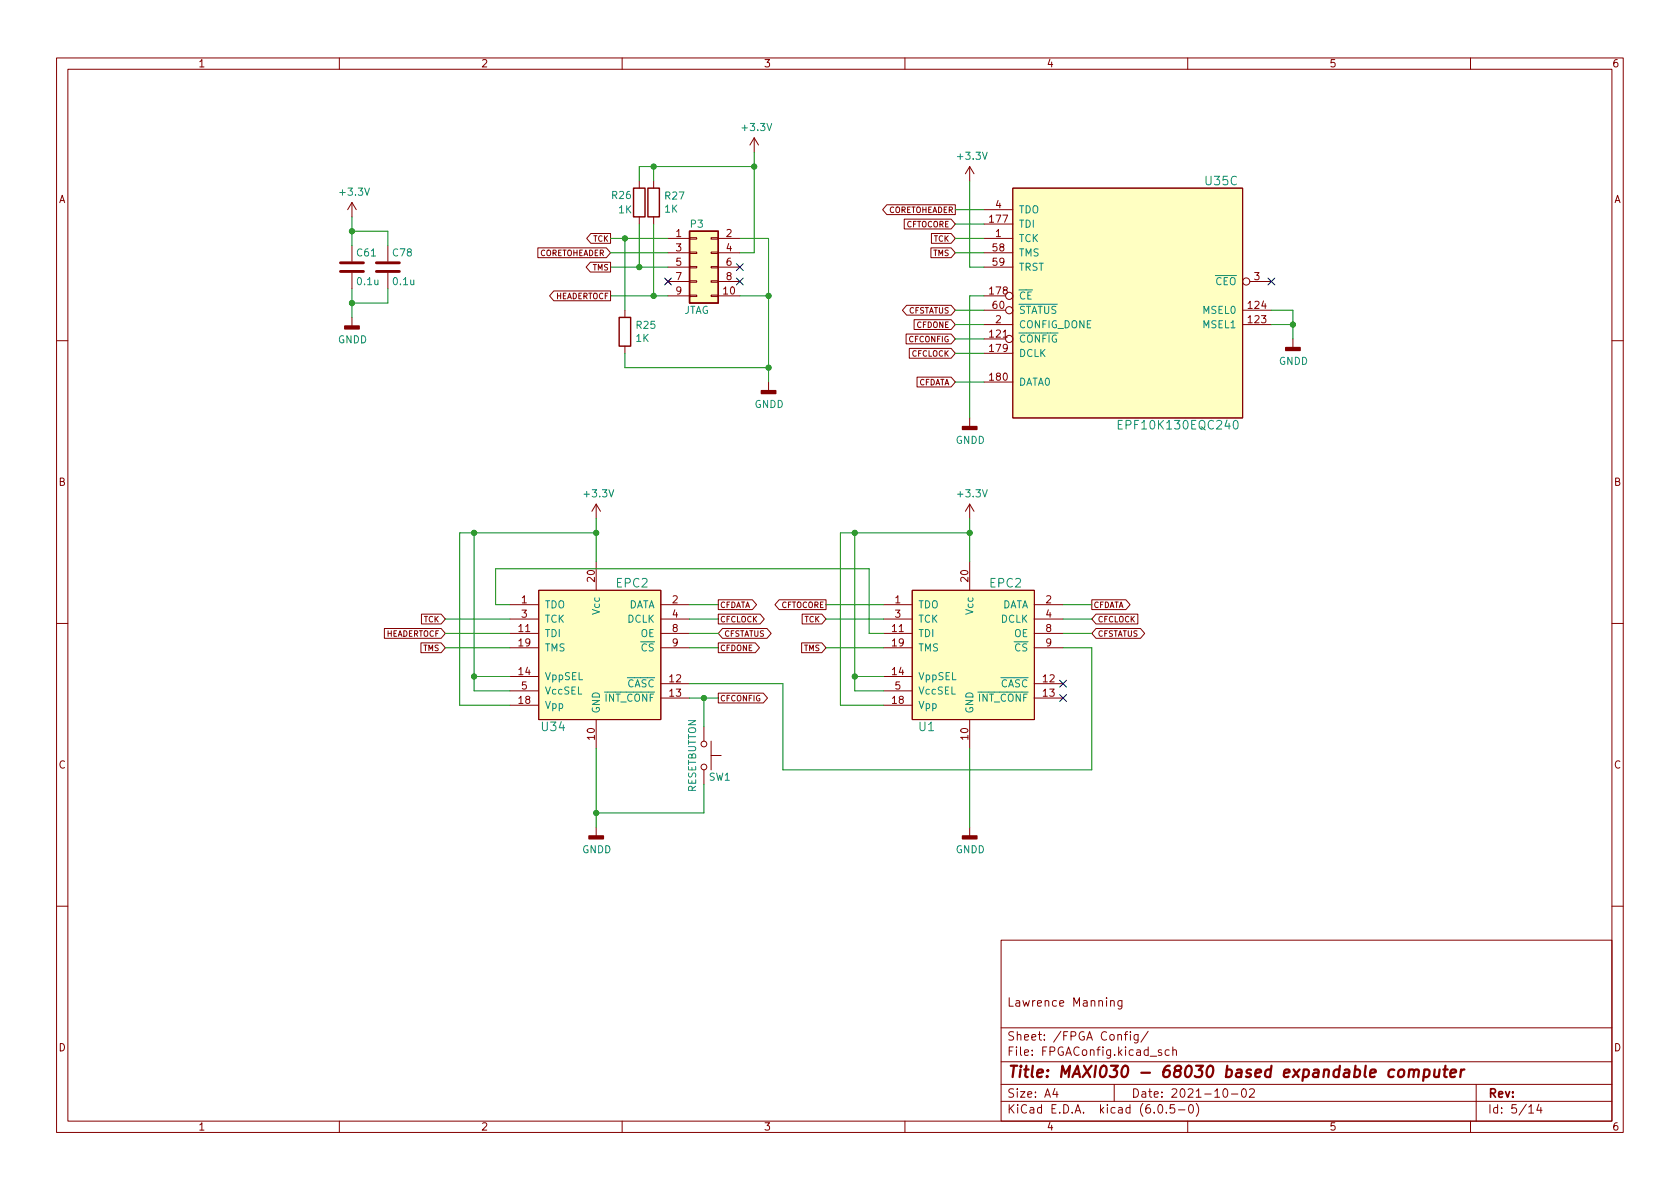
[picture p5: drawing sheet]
<svg xmlns="http://www.w3.org/2000/svg" width="297mm" height="210mm" viewBox="0 0 297 210" stroke-linecap="round" stroke-linejoin="round" font-family="sans-serif">
<g fill="none" stroke="#840000" stroke-width=".18">
<path d="M10 10.2h277v190.1h-277zM12 12.2h273v186.1h-273zM60 10.2v2M110 10.2v2M160 10.2v2M210 10.2v2M260 10.2v2M62.2 35.8l-.7 1.3M62.2 35.8v2.5M62.2 35.8l.8 1.3M113 32v1.3M113 38.3v1.3"/>
<path d="M115.6 32v1.3M115.6 38.3v1.3M133.3 24.4l-.7 1.2M133.3 24.4v2.5M133.3 24.4l.8 1.2M156.8 36.2h12.1v1.7h-12.1l-.7-.8zM159.9 38.8h8.3l.7 .8-.7 .9h-8.3zM171.4 29.5v2.5M171.4 29.5l-.7 1.2M171.4 29.5l.8 1.2M174 39.6h5.1M174 37.1h5.1"/>
<path d="M179.1 33.3h40.6v40.6h-40.6zM62.2 43.4v2.8M62.2 48.3v2.7M62.2 56.1v1.6M68.6 43.4v2.8M68.6 48.3v2.7M95.1 43.8h12.1l.7 .9-.7 .9h-12.1zM97.9 51.5h10v1.7h-10l-.7-.9zM104.4 46.4h3.5v1.7h-3.5l-.8-.9zM104.5 41.3h3.4v1.7h-3.4l-.8-.8zM110.5 54.9v1.2M118.1 42.2h3.8"/>
<path d="M118.1 52.3h3.8M118.1 44.7h3.8M118.1 47.2h3.8M118.1 49.8h3.8M121.9 52.2h1.3v.2h-1.3zM121.9 49.7h1.3v.2h-1.3zM121.9 47.1h1.3v.3h-1.3zM121.9 44.6h1.3v.2h-1.3zM121.9 42h1.3v.3h-1.3zM125.7 52.2h1.3v.2h-1.3zM125.7 49.7h1.3v.2h-1.3zM125.7 47.1h1.3v.3h-1.3z"/>
<path d="M125.7 44.6h1.3v.2h-1.3zM125.7 42h1.3v.3h-1.3zM127 42.2h3.8M127 52.3h3.8M127 44.7h3.8M127 47.2h3.8M127 49.8h3.8M160.2 59.1h8l.7 .8-.7 .9h-8zM160.3 54h7.9l.7 .9-.7 .8h-7.9l-.7-.8zM161.6 56.5h6.6l.7 .9-.7 .9h-6.6zM164.6 43.8h3.6l.7 .9-.7 .9h-3.6zM164.7 41.3h3.5l.7 .9-.7 .8h-3.5z"/>
<path d="M174 42.2h5.1M174 52.3h3.8M174 44.7h5.1M174 47.2h5.1M174 59.9h3.8M174 57.4h5.1M174 54.9h3.8M219.7 57.4h5.1M219.7 54.9h5.1M221 49.8h3.8M228.6 59.9v1.6M10 60.2h2"/>
<path d="M110.5 61.2v1.3M135.9 67.6v1.5M160.8 61.6h7.4l.7 .9-.7 .8h-7.4zM162.1 66.7h6.1l.7 .9-.7 .8h-6.1zM171.4 73.9v1.5M174 62.5h5.1M174 67.6h5.1M285 60.2h2M105.4 89.1v2.6M105.4 99.3v5.1M105.4 89.1l-.8 1.3M105.4 89.1l.8 1.3"/>
<path d="M171.4 89.1v2.6M171.4 99.3v5.1M171.4 89.1l-.7 1.3M171.4 89.1l.8 1.3M10 110.2h2M68 111.1h10l.7 .9-.7 .9h-10zM74.4 113.7h3.6l.7 .8-.7 .9h-3.6zM74.5 108.6h3.5l.7 .9-.7 .8h-3.5zM90.2 106.9h5M90.2 112h5M90.2 119.6h5M90.2 114.5h5"/>
<path d="M90.2 109.5h5M95.2 104.4h21.6v22.8h-21.6zM116.8 106.9h5.1M116.8 112h5.1M116.8 114.5h5.1M116.8 109.5h5.1M127 106.1h6l.8 .8-.8 .9h-6zM127 108.6h7.4l.7 .9-.7 .8h-7.4zM127 113.7h6.5l.8 .8-.8 .9h-6.5zM127.7 111.1h7.9l.8 .9-.8 .9h-7.9l-.7-.9zM137.8 106.1h8.2v1.7h-8.2l-.8-.9zM141.7 113.7h3.6l.7 .8-.7 .9h-3.6z"/>
<path d="M141.8 108.6h3.5l.7 .9-.7 .8h-3.5zM156.2 106.9h5.1M156.2 112h5.1M156.2 119.6h5.1M156.2 114.5h5.1M156.2 109.5h5.1M161.3 104.4h21.6v22.8h-21.6zM182.9 106.9h5.1M182.9 112h5.1M182.9 114.5h5.1M182.9 109.5h5.1M193 106.1h6.1l.7 .8-.7 .9h-6.1z"/>
<path d="M193.8 111.1h7.8l.8 .9-.8 .9h-7.8l-.8-.9zM193.8 108.6h7.4v1.7h-7.4l-.8-.8zM285 110.2h2M90.2 124.7h5M90.2 122.2h5M105.4 127.2v5.1M116.8 120.9h5.1M116.8 123.4h5.1M124.5 128.5v2.6M124.5 136.1v2.6M125.7 133.6h1.8M125.7 131.1v5"/>
<path d="M127 122.6h8l.7 .8-.7 .9h-8zM156.2 124.7h5.1M156.2 122.2h5.1M171.4 127.2v5.1M182.9 120.9h5.1M182.9 123.4h5.1M105.4 146.3v1.5M171.4 146.3v1.5M10 160.2h2M177 166.3h108v32h-108zM196.4 177.1l.2-.2 .3 .1 .1 .9M196.4 176.9v1"/>
<path d="M198.4 176.9v1.2l-.3 .3h-.4M198.4 177l-.5-.1-.3 .3v.4l.2 .3h.6M285 160.2h2M60 198.3v2M110 198.3v2M160 198.3v2M177 194.8h108M177 191.8h108M177 187.8h108M177 181.8h108M186.5 192.5l-.4 1h1M186.9 193v1"/>
<path d="M197 191.8v3M198.8 182.9h.6M199.4 182.4l-.4 .2v1.3M199.9 182.4v.2M199.9 182.9v1M201.2 182.9v1.2l-.3 .3h-.3M201.2 183l-.4-.1-.3 .3v.4l.1 .3h.6M203 182.4l-1.3 1.9M204.9 195.4l.2-.1a.81 .81 0 0 1 .6 .7 .81 .81 0 0 1-.3 .8h-.2a.81 .81 0 0 1-.6-.6 .81 .81 0 0 1 .3-.8zM205.4 185.7l-.4-.1-.2 .2 .1 .3 .5 .1v.4h-.6M206.2 196.7v.1M206.7 185.7l-.4-.1-.3 .3v.4l.1 .3h.6"/>
<path d="M207.4 185.8l.2-.2 .3 .1 .1 .9M207.4 185.1v1.5M207.6 195.3h-.7v.7l.2-.1 .5 .1 .1 .2-.1 .5-.2 .1-.5-.1M208.4 196.3h1.1M210 198.3v2M210.4 195.4l.1-.1a.81 .81 0 0 1 .6 .7 .81 .81 0 0 1-.3 .8h-.2a.81 .81 0 0 1-.5-.6 .81 .81 0 0 1 .3-.8zM211.5 195.1a1.72 1.72 0 0 1 0 2.3M216.4 192.6l.2-.1a.81 .81 0 0 1 .6 .7 .81 .81 0 0 1-.3 .8h-.2a.81 .81 0 0 1-.6-.6 .81 .81 0 0 1 .3-.8zM217.7 193.5h1.2M219.7 192.6l.2-.1a.81 .81 0 0 1 .5 .7 .81 .81 0 0 1-.3 .8h-.1a.81 .81 0 0 1-.6-.6 .81 .81 0 0 1 .3-.8zM220.9 192.7l.6-.2 .2 .2 .1 .3-.9 1h.9M260 198.3v2"/>
<path d="M261 191.8v6.5M270.3 195.8l.4-.5v1.5M270.3 196.8h.9M272.1 195.3l-.4 1h.9M272.4 195.8v1"/>
<circle cx="178.4" cy="54.9" r=".63"/>
<circle cx="178.4" cy="59.9" r=".63"/>
<circle cx="178.4" cy="52.3" r=".63"/>
<circle cx="220.3" cy="49.8" r=".63"/>
<circle cx="124.5" cy="135.6" r=".51"/>
<circle cx="124.5" cy="131.6" r=".51"/>
</g>
<g fill="none" stroke="#840000" stroke-width=".4">
<path d="M247.4 189.3a.52 .52 0 0 1 .5-.2 .52 .52 0 0 1 .4 .4l-.1 .6a.55 .55 0 0 1-.5 .4 .55 .55 0 0 1-.5-.4zM249.2 189.3a.49 .49 0 0 1 .8 .1l-.1 1.1M249.2 189.1l-.2 1.4M250 189.4a.5 .5 0 0 1 .8-.2v1.3M251.9 189.2l.2-.1 .5 .1 .2 .3-.1 .6a.66 .66 0 0 1-1 .3M251.9 189.1l-.3 2M253.7 189.1l-.1 1.3a.57 .57 0 0 0 .8-.1M254.5 189.1l-.1 1.4M255.2 189.1h.8M255.6 188.5l-.2 1.7v.2l.4 .1M256.5 189.8l.9-.2v-.4l-.6-.1-.3 .3v1l.2 .1 .5-.1M258.3 189.1l-.1 1.4"/>
<path d="M258.9 189.1l-.4 .1-.2 .3"/>
</g>
<path d="M112 33.3h2v5h-2zM114.6 33.3h2v5h-2zM109.5 56.1h2v5.1h-2zM121.9 40.9h5.1v12.7h-5.1z" fill="none" stroke="#840000" stroke-width=".25"/>
<g fill="#ffffc2" stroke="#ffffc2" stroke-width=".18">
<path d="M121.9 40.9h5.1v12.7h-5.1z"/>
<path d="M161.3 104.4h21.6v22.8h-21.6z"/>
<path d="M95.2 104.4h21.6v22.8h-21.6z"/>
<path d="M179.1 33.3h40.6v40.6h-40.6z"/>
</g>
<g fill="#840000" stroke="#840000" stroke-width=".25">
<path d="M104.1 147.8h2.6v.5h-2.6z"/>
<path d="M170.2 147.8h2.5v.5h-2.5z"/>
<path d="M61 57.7h2.5v.5h-2.5z"/>
<path d="M170.2 75.4h2.5v.5h-2.5z"/>
<path d="M134.6 69.1h2.6v.5h-2.6z"/>
<path d="M227.3 61.5h2.6v.5h-2.6z"/>
</g>
<path d="M60.2 48h4.1M60.2 46.5h4.1M66.5 48h4.1M66.5 46.5h4.1" fill="none" stroke="#840000" stroke-width=".51"/>
<path d="M197.7 75.1h.5M198.4 74.3h-.7v1.6h.7M218.2 74.5l.2-.2a.83 .83 0 0 1 .6 .7 .83 .83 0 0 1-.3 .8l-.2 .1a.82 .82 0 0 1-.3-1.4z" fill="none" stroke="#008484" stroke-width=".18"/>
<g fill="none" stroke="#008400" stroke-width=".18">
<path d="M62.2 38.3v5.1M113 39.6v7.6M115.6 29.5v2.5M115.6 39.6v12.7M133.3 26.9v17.8h-2.5M133.3 29.5h-20.3v2.5M168.9 39.6h5.1M168.9 37.1h5.1M171.4 32v15.2h2.6M62.2 40.9h6.4v2.5M62.2 51v5.1M68.6 51v2.6h-6.4"/>
<path d="M107.9 44.7h10.2M107.9 42.2h10.2M107.9 52.3h10.2M107.9 47.2h10.2M110.5 42.2v12.7M130.8 42.2h5.1v25.4M130.8 52.3h5.1M168.9 44.7h5.1M168.9 42.2h5.1M168.9 54.9h5.1M168.9 57.4h5.1M168.9 59.9h5.1"/>
<path d="M174 52.3h-2.6v21.6M224.8 54.9h3.8v5M224.8 57.4h3.8M110.5 62.5v2.5h25.4M168.9 67.6h5.1M168.9 62.5h5.1M83.8 94.2v28h6.4M105.4 94.2h-24.1v30.5h8.9M105.4 91.7v7.6M151.1 94.2v28h5.1M171.4 94.2h-22.8v30.5h7.6M171.4 91.7v7.6"/>
<path d="M78.7 112h11.5M78.7 114.5h11.5M78.7 109.5h11.5M83.8 119.6h6.4M90.2 106.9h-2.6v-6.3h66.1v11.4h2.5M121.9 112h5.1M121.9 114.5h5.1M121.9 106.9h5.1M121.9 109.5h5.1M146 114.5h10.2M146 106.9h10.2M146 109.5h10.2"/>
<path d="M151.1 119.6h5.1M188 112h5M188 114.5h5v21.6h-54.6v-15.2h-16.5M188 106.9h5M188 109.5h5M105.4 132.3v14M121.9 123.4h5.1M124.5 138.7v5.1h-19.1M124.5 123.4v5.1M171.4 132.3v14"/>
</g>
<path d="M117.5 49.2l1.2 1.2M118.7 49.2l-1.2 1.2M130.2 49.2l1.2 1.2M130.2 46.6l1.2 1.2M131.4 49.2l-1.2 1.2M131.4 46.6l-1.2 1.2M224.2 49.2l1.2 1.2M225.4 49.2l-1.2 1.2M187.4 122.8l1.2 1.2M187.4 120.3l1.2 1.2M188.6 122.8l-1.2 1.2M188.6 120.3l-1.2 1.2" fill="none" stroke="#000084" stroke-width=".18"/>
<g fill="#008400" stroke="#008400" stroke-width=".18">
<circle cx="105.4" cy="143.8" r=".46"/>
<circle cx="151.1" cy="119.6" r=".46"/>
<circle cx="124.5" cy="123.4" r=".46"/>
<circle cx="83.8" cy="119.6" r=".46"/>
<circle cx="151.1" cy="94.2" r=".46"/>
<circle cx="171.4" cy="94.2" r=".46"/>
<circle cx="83.8" cy="94.2" r=".46"/>
<circle cx="62.2" cy="40.9" r=".46"/>
<circle cx="115.6" cy="52.3" r=".46"/>
<circle cx="62.2" cy="53.6" r=".46"/>
<circle cx="113" cy="47.2" r=".46"/>
<circle cx="135.9" cy="52.3" r=".46"/>
<circle cx="228.6" cy="57.4" r=".46"/>
<circle cx="105.4" cy="94.2" r=".46"/>
<circle cx="115.6" cy="29.5" r=".46"/>
<circle cx="110.5" cy="42.2" r=".46"/>
<circle cx="135.9" cy="65" r=".46"/>
<circle cx="133.3" cy="29.5" r=".46"/>
</g>
<text font-size="2.8" fill="#840000" x="178" y="190.6">Title: MAXI030 - 68030 based expandable computer</text>
<g font-size="2.1" fill="#008484">
<text x="213.2" y="32.8">U35C</text>
<text x="198.4" y="75.9">EPF10K130EQC240</text>
<text x="109" y="103.9">EPC2</text>
<text x="175" y="103.9">EPC2</text>
<text x="95.8" y="129.3">U34</text>
<text x="162.5" y="129.3">U1</text>
</g>
<g font-size="2.1" fill="#840000">
<text x="178" y="178">Lawrence Manning</text>
<text x="178" y="184">Sheet: /FPGA Config/</text>
<text x="178" y="186.7">File: FPGAConfig.kicad_sch</text>
<text x="178" y="196.9">KiCad E.D.A. kicad (6.0.5-0)</text>
<text x="178" y="194.1">Size: A4</text>
<text x="200" y="194.1">Date: 2021-10-02</text>
<text x="263" y="194.1">Rev:</text>
<text x="263" y="196.9">Id: 5/14</text>
</g>
<g font-size="1.8" fill="#840000">
<text x="35" y="11.9">1</text>
<text x="85" y="11.9">2</text>
<text x="135" y="11.9">3</text>
<text x="185" y="11.9">4</text>
<text x="235" y="11.9">5</text>
<text x="285" y="11.9">6</text>
<text x="10.3" y="35.9">A</text>
<text x="285.3" y="35.9">A</text>
<text x="119.5" y="41.9">1</text>
<text x="128.4" y="41.9">2</text>
<text x="175.1" y="39.4">177</text>
<text x="176" y="41.9">1</text>
<text x="176" y="36.8">4</text>
<text x="119.5" y="44.4">3</text>
<text x="119.5" y="47">5</text>
<text x="128.4" y="44.4">4</text>
<text x="128.4" y="47">6</text>
<text x="175.5" y="44.4">58</text>
<text x="175.5" y="47">59</text>
<text x="119.5" y="49.5">7</text>
<text x="119.5" y="52.1">9</text>
<text x="127.9" y="52.1">10</text>
<text x="128.4" y="49.5">8</text>
<text x="175.1" y="52.1">178</text>
<text x="221.8" y="49.5">3</text>
<text x="175.1" y="59.7">121</text>
<text x="175.5" y="54.6">60</text>
<text x="176" y="57.1">2</text>
<text x="220.8" y="57.1">123</text>
<text x="220.8" y="54.6">124</text>
<text x="175.1" y="62.2">179</text>
<text x="175.1" y="67.3">180</text>
<text x="10.3" y="85.9">B</text>
<text x="285.3" y="85.9">B</text>
<text x="92.2" y="106.7">1</text>
<text x="105.2" y="102.8" transform="rotate(-90 105.2 102.8)">20</text>
<text x="118.9" y="106.7">2</text>
<text x="158.3" y="106.7">1</text>
<text x="171.2" y="102.8" transform="rotate(-90 171.2 102.8)">20</text>
<text x="184.9" y="106.7">2</text>
<text x="91.7" y="111.8">11</text>
<text x="92.2" y="109.2">3</text>
<text x="118.9" y="109.2">4</text>
<text x="118.9" y="111.8">8</text>
<text x="157.8" y="111.8">11</text>
<text x="158.3" y="109.2">3</text>
<text x="184.9" y="109.2">4</text>
<text x="184.9" y="111.8">8</text>
<text x="91.7" y="119.4">14</text>
<text x="91.7" y="114.3">19</text>
<text x="118.9" y="114.3">9</text>
<text x="157.8" y="119.4">14</text>
<text x="157.8" y="114.3">19</text>
<text x="184.9" y="114.3">9</text>
<text x="91.7" y="124.5">18</text>
<text x="92.2" y="121.9">5</text>
<text x="118.4" y="120.6">12</text>
<text x="118.4" y="123.2">13</text>
<text x="157.8" y="124.5">18</text>
<text x="158.3" y="121.9">5</text>
<text x="184.4" y="120.6">12</text>
<text x="184.4" y="123.2">13</text>
<text x="105.2" y="130.8" transform="rotate(-90 105.2 130.8)">10</text>
<text x="171.2" y="130.8" transform="rotate(-90 171.2 130.8)">10</text>
<text x="10.3" y="135.9">C</text>
<text x="285.3" y="135.9">C</text>
<text x="10.3" y="185.9">D</text>
<text x="285.3" y="185.9">D</text>
<text x="35" y="199.9">1</text>
<text x="85" y="199.9">2</text>
<text x="135" y="199.9">3</text>
<text x="185" y="199.9">4</text>
<text x="235" y="199.9">5</text>
<text x="285" y="199.9">6</text>
</g>
<g font-size="1.8" fill="#008484">
<text x="131.4" y="23.2">+3.3V</text>
<text x="169.5" y="28.2">+3.3V</text>
<text x="60.3" y="34.6">+3.3V</text>
<text x="108.3" y="35.2">R26</text>
<text x="117.7" y="35.3">R27</text>
<text x="109.4" y="37.7">1K</text>
<text x="117.5" y="37.6">1K</text>
<text x="122.1" y="40.3">P3</text>
<text x="180.1" y="40.3">TDI</text>
<text x="180.1" y="37.7">TDO</text>
<text x="63.2" y="45.3">C61</text>
<text x="69.5" y="45.3">C78</text>
<text x="180.1" y="42.8">TCK</text>
<text x="180.1" y="45.3">TMS</text>
<text x="180.1" y="47.9">TRST</text>
<text x="63.3" y="50.4">0.1u</text>
<text x="69.6" y="50.4">0.1u</text>
<text x="180.1" y="53">~{CE}</text>
<text x="213.5" y="50.4">~{CEO}</text>
<text x="112.6" y="58.1">R25</text>
<text x="120.8" y="55.5">JTAG</text>
<text x="180.1" y="58">CONFIG_DONE</text>
<text x="180.1" y="55.5">~{STATUS}</text>
<text x="212.8" y="58">MSEL1</text>
<text x="212.8" y="55.5">MSEL0</text>
<text x="59.7" y="60.7">GNDD</text>
<text x="112.5" y="60.4">1K</text>
<text x="180.1" y="60.6">~{CONFIG}</text>
<text x="180.1" y="63.1">DCLK</text>
<text x="226.1" y="64.5">GNDD</text>
<text x="180.1" y="68.2">DATA0</text>
<text x="133.4" y="72.1">GNDD</text>
<text x="168.9" y="78.5">GNDD</text>
<text x="103.5" y="87.9">+3.3V</text>
<text x="169.5" y="87.9">+3.3V</text>
<text x="96.3" y="107.6">TDO</text>
<text x="110.9" y="107.6">DATA</text>
<text x="162.3" y="107.6">TDO</text>
<text x="177" y="107.6">DATA</text>
<text x="96.3" y="112.6">TDI</text>
<text x="96.3" y="110.1">TCK</text>
<text x="106" y="108.6" transform="rotate(-90 106 108.6)">Vcc</text>
<text x="110.9" y="110.1">DCLK</text>
<text x="113.3" y="112.6">OE</text>
<text x="162.3" y="112.6">TDI</text>
<text x="162.3" y="110.1">TCK</text>
<text x="172.1" y="108.6" transform="rotate(-90 172.1 108.6)">Vcc</text>
<text x="177" y="110.1">DCLK</text>
<text x="179.3" y="112.6">OE</text>
<text x="96.3" y="115.2">TMS</text>
<text x="112" y="115.2">~{CS}</text>
<text x="162.3" y="115.2">TMS</text>
<text x="178" y="115.2">~{CS}</text>
<text x="96.3" y="120.3">VppSEL</text>
<text x="96.3" y="125.3">Vpp</text>
<text x="96.3" y="122.8">VccSEL</text>
<text x="105.6" y="124.1">~{INT_CONF}</text>
<text x="109.4" y="121.5">~{CASC}</text>
<text x="162.3" y="120.3">VppSEL</text>
<text x="162.3" y="125.3">Vpp</text>
<text x="162.3" y="122.8">VccSEL</text>
<text x="171.6" y="124.1">~{INT_CONF}</text>
<text x="175.5" y="121.5">~{CASC}</text>
<text x="106" y="126.2" transform="rotate(-90 106 126.2)">GND</text>
<text x="172.1" y="126.2" transform="rotate(-90 172.1 126.2)">GND</text>
<text x="123.1" y="140.2" transform="rotate(-90 123.1 140.2)">RESETBUTTON</text>
<text x="125.3" y="138">SW1</text>
<text x="102.9" y="150.9">GNDD</text>
<text x="168.9" y="150.9">GNDD</text>
</g>
<g font-size="1.4" fill="#840000">
<text x="156.9" y="37.6">CORETOHEADER</text>
<text x="160.2" y="40.2">CFTOCORE</text>
<text x="95.2" y="45.3">CORETOHEADER</text>
<text x="104.8" y="47.8">TMS</text>
<text x="104.9" y="42.7">TCK</text>
<text x="165" y="45.3">TMS</text>
<text x="165.1" y="42.7">TCK</text>
<text x="98.1" y="52.9">HEADERTOCF</text>
<text x="160.6" y="55.4">CFSTATUS</text>
<text x="162.1" y="58">CFDONE</text>
<text x="160.7" y="60.5">CFCONFIG</text>
<text x="161.2" y="63">CFCLOCK</text>
<text x="162.2" y="68.1">CFDATA</text>
<text x="127.2" y="107.5">CFDATA</text>
<text x="138.1" y="107.5">CFTOCORE</text>
<text x="193.3" y="107.5">CFDATA</text>
<text x="68.2" y="112.6">HEADERTOCF</text>
<text x="74.9" y="110">TCK</text>
<text x="127.2" y="110">CFCLOCK</text>
<text x="128" y="112.6">CFSTATUS</text>
<text x="142.2" y="110">TCK</text>
<text x="194" y="112.6">CFSTATUS</text>
<text x="194" y="110">CFCLOCK</text>
<text x="74.8" y="115.1">TMS</text>
<text x="127.2" y="115.1">CFDONE</text>
<text x="142.1" y="115.1">TMS</text>
<text x="127.2" y="124">CFCONFIG</text>
</g>
</svg>
